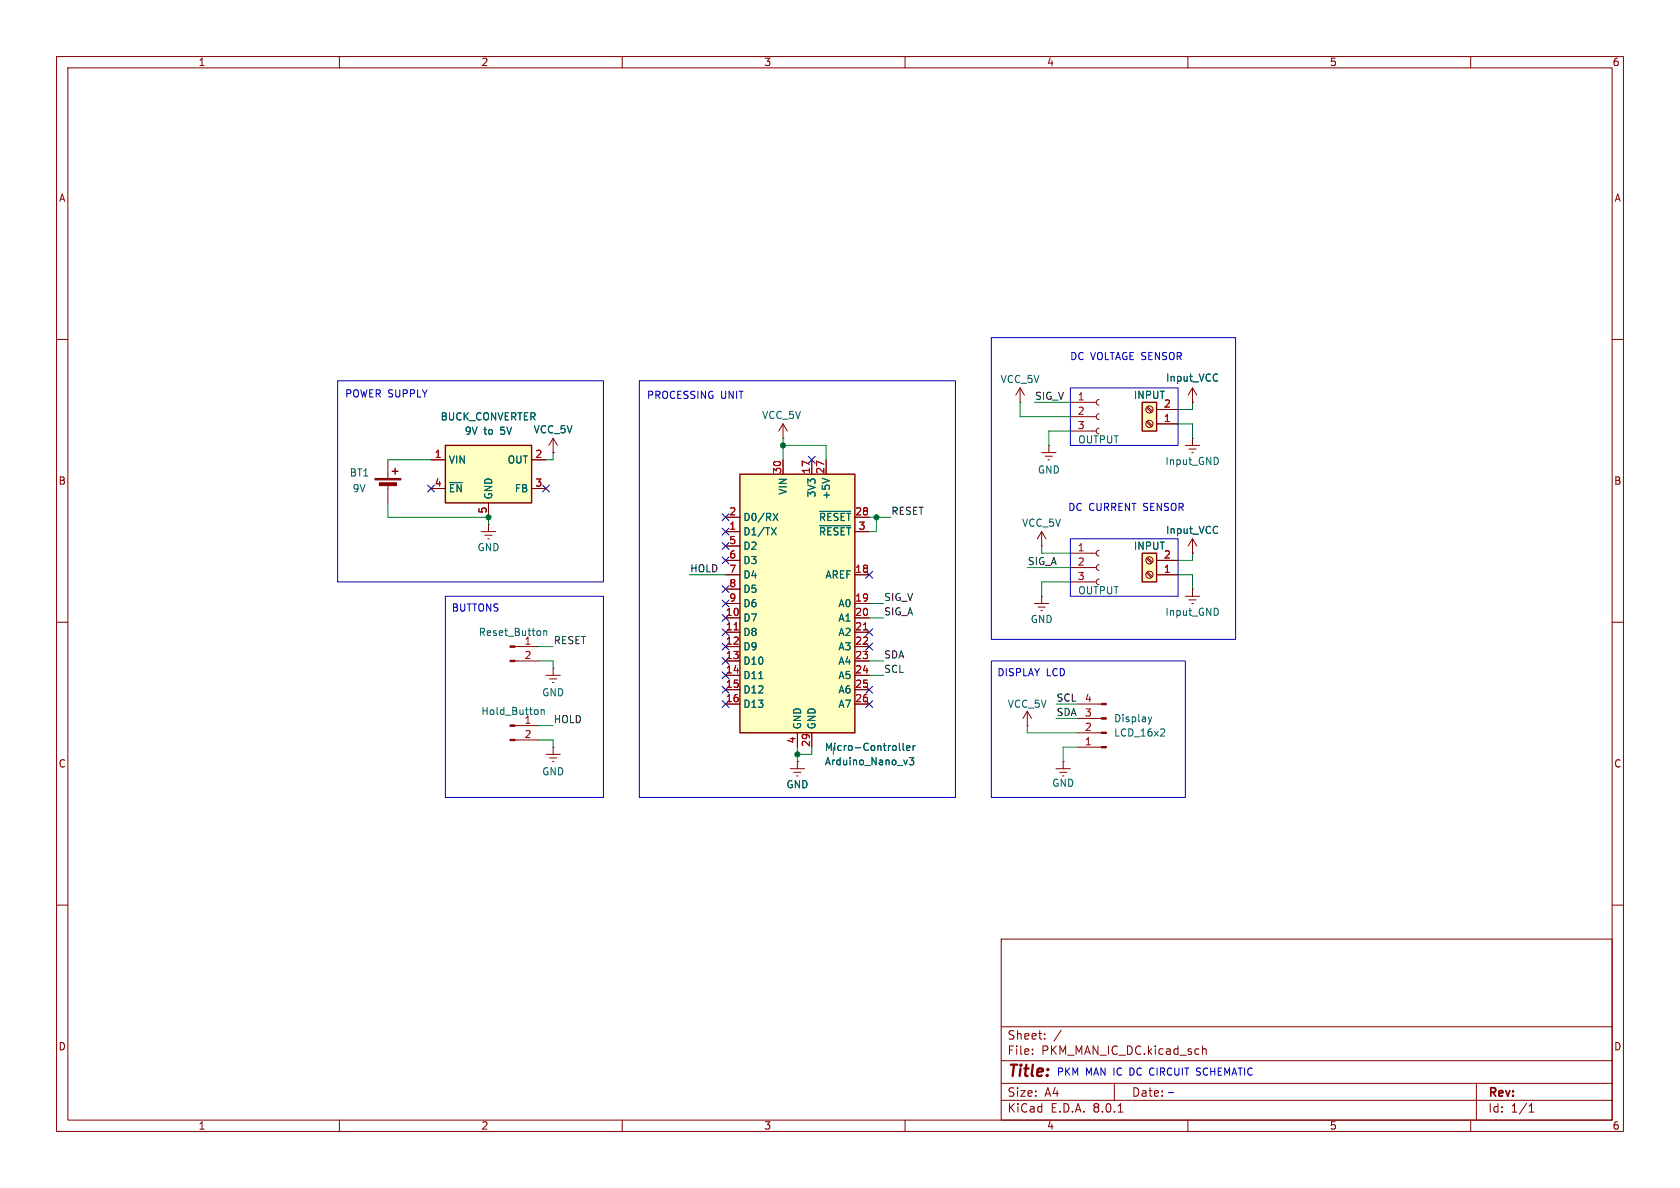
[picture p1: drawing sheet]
<svg xmlns="http://www.w3.org/2000/svg" width="297mm" height="210mm" viewBox="0 0 297 210" stroke-linecap="round" stroke-linejoin="round" font-family="sans-serif">
<g fill="none" stroke="#840000" stroke-width=".18">
<path d="M10 10h277v190h-277zM12 12h273v186h-273zM60 10v2M110 10v2M160 10v2M210 10v2M260 10v2M10 60h2M285 60h2M138.4 77.5h.1M138.4 74.9l-.7 1.3M138.4 74.9v2.6"/>
<path d="M138.4 74.9l.8 1.3M210.8 71.1h.1M210.8 68.6v2.5M210.8 68.6l-.7 1.3M210.8 68.6l.8 1.3M68.6 81.3v3.3M68.6 85.6v3.3M184.1 96.5h.1M184.1 94l-.7 1.3M184.1 94v2.5M184.1 94l.8 1.3M210.8 97.8h.1"/>
<path d="M210.8 95.3l-.7 1.2M210.8 95.3v2.5M210.8 95.3l.8 1.2M10 110h2M182.9 106.7h2.5M183.5 107.3h1.3M184 108h.3M184.1 105.4h.1M184.1 105.4v1.3M285 110h2M181.6 128.3h.1M181.6 125.7l-.8 1.3"/>
<path d="M181.6 125.7v2.6M181.6 125.7l.8 1.3M10 160h2M285 160h2M177 166h108v32h-108zM60 198v2M110 198v2M160 198v2M177 194.5h108M177 191.5h108M177 187.5h108M177 181.5h108"/>
<path d="M182.5 186.3v.1M182.5 185.5v.1M184.7 183.6v.1M184.7 182.8v.1M187.6 182.1l-1.3 2M197 191.5v3M197.7 196.6h.8M210 198v2M212.6 184.9v1.5M212.6 185.5l.2-.1 .4 .1v.9M260 198v2M261 191.5v6.5"/>
<path d="M270.3 196.6h.9M270.3 195.5l.4-.4v1.5"/>
</g>
<g fill="#840000" stroke="#840000" stroke-width=".18">
<path d="M66.3 84.6h4.6v.2h-4.6z"/>
<path d="M67.1 85.3h3v.6h-3z"/>
</g>
<path d="M69.3 83.3h1.1M69.8 82.8v1" fill="none" stroke="#840000" stroke-width=".25"/>
<path d="M215.2 66.2h.1M215.3 67.3h-.1M215.2 93.1l.1 .1M215.3 94.2h-.1" fill="none" stroke="#006464" stroke-width=".18"/>
<path d="M130.8 83.8h20.3v45.7h-20.3z" fill="#ffffc2"/>
<path d="M130.8 83.8h20.3v45.7h-20.3z" fill="none" stroke="#840000" stroke-width=".25"/>
<g fill="none" stroke="#840000" stroke-width=".18">
<path d="M180.3 71.1h.1M180.3 68.6l-.7 1.3M180.3 68.6v2.5M180.3 68.6l.8 1.3M185.4 78.7h.1M185.4 78.7v1.3M189.2 76.2h4.6M189.2 73.7h4.6M189.2 71.1h4.6M194.3 75.7l-.3 .1-.2 .4 .2 .4 .3 .1M194.3 73.2l-.3 .1-.2 .4 .2 .3 .3 .2M194.3 70.6l-.3 .2-.2 .3 .2 .4 .3 .1"/>
<path d="M209.5 78.7h2.6M210.2 79.4h1.3M210.8 77.5h.1M210.8 77.5v1.2M128.3 94h2.5M128.3 91.4h2.5M128.3 96.5h2.5M128.3 99.1h2.5M138.4 81.3v2.5M143.5 81.3v2.5M146 81.3v2.5M151.1 94h2.6"/>
<path d="M151.1 91.4h2.6M184.1 80h2.6M184.8 80.6h1.3M185.3 81.3h.2M189.2 97.8h4.6M194.3 99.8l-.3 .2-.2 .3 .2 .4 .3 .1M194.3 97.3l-.3 .1-.2 .4 .2 .3 .3 .2M210.7 80h.2M128.3 109.2h2.5M128.3 111.8h2.5M128.3 114.3h2.5M128.3 116.8h2.5"/>
<path d="M128.3 119.4h2.5M128.3 101.6h2.5M128.3 106.7h2.5M128.3 104.1h2.5M151.1 109.2h2.6M151.1 111.8h2.6M151.1 114.3h2.6M151.1 116.8h2.6M151.1 119.4h2.6M151.1 101.6h2.6M151.1 106.7h2.6M189.2 102.9h4.6"/>
<path d="M189.2 100.3h4.6M194.3 102.4l-.3 .1-.2 .4 .2 .3 .3 .2M209.5 105.4h2.6M210.2 106h1.3M210.7 106.7h.2M210.8 104.1h.1M210.8 104.1v1.3M128.3 121.9h2.5M128.3 124.5h2.5M139.7 135.9h2.5M140.3 136.5h1.3M140.8 137.2h.3"/>
<path d="M141 134.6h.1M141 129.5v2.6M141 134.6v1.3M143.5 129.5v2.6M151.1 121.9h2.6M151.1 124.5h2.6"/>
</g>
<g fill="none" stroke="#006464" stroke-width=".18">
<path d="M136.4 93.3l.8 1.3M136.7 90.7l.8 1.3M137.2 93.3l-.8 1.3M137.5 90.7l-.8 1.3M144.9 90.4h5.5M144.9 92.9h5.5M145.4 84.5l1.2 .5M215.3 81l.1 .4-.1 .5M134.1 120h.8M215.3 107.7l.1 .4-.1 .5M159 131.4v1.1l.2 .2M159.7 131.4v1.1l.1 .2"/>
<path d="M160.3 132.2l.6-.1-.1-.2-.3-.1-.2 .2v.6h.5M160.8 133.9h.7l-.4 .5 .4 .1v.6l-.2 .1-.5-.1M161.4 131.8v.9M161.8 131.8l-.4 .3"/>
</g>
<path d="M129.8 111.3h.7M152.6 111.3h.8" fill="none" stroke="#a90000" stroke-width=".18"/>
<path d="M201.9 71.1h2.6v5.1h-2.6z" fill="#ffffc2"/>
<path d="M201.9 71.1h2.6v5.1h-2.6z" fill="none" stroke="#840000" stroke-width=".25"/>
<g fill="none" stroke="#840000" stroke-width=".18">
<path d="M97.8 77.5l-.8 1.2M97.8 77.5v2.5M97.8 77.5l.8 1.2M202.7 72.1l.9 .8M202.7 74.6l.9 .8M202.9 71.9l.8 .8M202.9 74.4l.8 .9M204.5 74.9h3.8M204.5 72.4h3.8M97.8 80h.1"/>
<circle cx="203.2" cy="72.4" r=".63"/>
<circle cx="203.2" cy="74.9" r=".63"/>
</g>
<path d="M78.7 78.7h15.3v10.2h-15.3z" fill="#ffffc2"/>
<path d="M78.7 78.7h15.3v10.2h-15.3z" fill="none" stroke="#840000" stroke-width=".25"/>
<g fill="none" stroke="#840000" stroke-width=".18">
<path d="M76.2 81.3h2.5M76.2 86.4h2.5M85.1 94h2.5M85.7 94.6h1.3M86.2 95.3h.3M86.4 92.7h.1M86.4 88.9v2.5M86.4 92.7v1.3M94 81.3h2.5M94 86.4h2.5M190.5 124.5h4.2M190.5 127h4.2"/>
<path d="M190.5 129.5h4.2M190.5 132.1h4.2"/>
</g>
<path d="M79.5 85.3h2.2M203 126.7l.3 .9M203.3 127.6l-.1 .3M203.6 126.7l-.3 .9M205.7 128.8l.2 .3v.3l-.8 .7h.8" fill="none" stroke="#006464" stroke-width=".18"/>
<g fill="#840000" stroke="#840000" stroke-width=".18">
<path d="M194.7 124.3h.9v.3h-.9z"/>
<path d="M194.7 126.9h.9v.2h-.9z"/>
<path d="M194.7 129.4h.9v.3h-.9z"/>
<path d="M194.7 132h.9v.2h-.9z"/>
</g>
<path d="M201.9 97.8h2.6v5.1h-2.6z" fill="#ffffc2"/>
<path d="M201.9 97.8h2.6v5.1h-2.6z" fill="none" stroke="#840000" stroke-width=".25"/>
<g fill="none" stroke="#840000" stroke-width=".18">
<path d="M204.5 74.9h3.8M204.5 72.4h3.8M210.8 71.1h.1M76.2 81.3h2.5M76.2 86.4h2.5M86.4 88.9v2.5M94 81.3h2.5M94 86.4h2.5M97.8 80h.1M128.3 99.1h2.5M128.3 94h2.5M128.3 91.4h2.5"/>
<path d="M128.3 96.5h2.5M138.4 81.3v2.5M143.5 81.3v2.5M146 81.3v2.5M151.1 94h2.6M151.1 91.4h2.6M202.7 98.7l.9 .9M202.9 98.6l.8 .8M204.5 99.1h3.8M210.8 97.8h.1M91 116.8h4.2M91 114.3h4.2"/>
<path d="M96.5 119.4h2.6M97.8 118.1h.1M97.8 118.1v1.3M128.3 101.6h2.5M128.3 119.4h2.5M128.3 116.8h2.5M128.3 114.3h2.5M128.3 109.2h2.5M128.3 111.8h2.5M128.3 106.7h2.5M128.3 104.1h2.5M151.1 101.6h2.6"/>
<path d="M151.1 119.4h2.6M151.1 116.8h2.6M151.1 114.3h2.6M151.1 109.2h2.6M151.1 111.8h2.6M151.1 106.7h2.6M202.7 101.3l.9 .8M202.9 101.1l.8 .8M204.5 101.6h3.8M91 130.8h4.2M91 128.3h4.2M96.5 133.4h2.6"/>
<path d="M97.2 134h1.2M97.2 120h1.2M97.7 134.6h.2M97.7 120.7h.2M97.8 132.1h.1M97.8 132.1v1.3M128.3 121.9h2.5M128.3 124.5h2.5M141 134.6h.1M141 129.5v2.6M143.5 129.5v2.6M151.1 121.9h2.6"/>
<path d="M151.1 124.5h2.6M186.7 135.9h2.5M187.3 136.5h1.3M187.8 137.2h.3M188 134.6h.1M188 134.6v1.3"/>
<circle cx="203.2" cy="99.1" r=".63"/>
<circle cx="203.2" cy="101.6" r=".63"/>
</g>
<g fill="#840000" stroke="#840000" stroke-width=".18">
<path d="M90.2 130.7h.8v.2h-.8z"/>
<path d="M90.2 128.1h.8v.3h-.8z"/>
<path d="M90.2 116.7h.8v.3h-.8z"/>
<path d="M90.2 114.2h.8v.2h-.8z"/>
</g>
<g fill="none" stroke="#006464" stroke-width=".18">
<path d="M215.2 66.2h.1M215.3 67.3h-.1M79.5 85.3h2.2M136.4 93.3l.8 1.3M136.7 90.7l.8 1.3M137.2 93.3l-.8 1.3M137.5 90.7l-.8 1.3M144.9 90.4h5.5M144.9 92.9h5.5M145.4 84.5l1.2 .5M215.2 93.1l.1 .1M215.3 94.2h-.1"/>
<path d="M96.1 111.5v.8M96.1 111.6l.2-.1 .3 .1 .1 .7M134.1 120h.8M95.7 125.5v.8M95.7 125.6l.2-.1h.3v.8M159 131.4v1.1l.2 .2M159.7 131.4v1.1l.1 .2M160.3 132.2l.6-.1-.1-.2-.3-.1-.2 .2v.6h.5M160.8 133.9h.7l-.4 .5 .4 .1v.6l-.2 .1-.5-.1M161.4 131.8v.9M161.8 131.8l-.4 .3"/>
</g>
<path d="M175.3 59.7h43.1v53.3h-43.1zM59.7 67.3h47v35.6h-47zM113 67.3h55.9v73.7h-55.9zM189.2 68.6h19.1v10.1h-19.1zM189.2 95.3h19.1v10.1h-19.1zM78.7 105.4h28v35.6h-28zM175.3 116.8h34.2v24.2h-34.2zM206.5 193.1h1M211.5 190l.2 .1M211.7 188.8l-.2 .2 .2 .4" fill="none" stroke="#0000c2" stroke-width=".18"/>
<g fill="none" stroke="#009600" stroke-width=".18">
<path d="M138.4 77.5v3.8M138.4 78.7h7.6v2.6M180.3 71.1v2.6h8.9M182.9 71.1h6.3M189.2 76.2h-3.8v2.5M208.3 74.9h2.5v2.6M210.8 71.1v1.3h-2.5M68.6 88.9v2.5h17.8v1.3M68.6 81.3h7.6M97.8 80v1.3h-1.3M153.7 91.4h3.8M154.9 91.4v2.6h-1.2"/>
<path d="M184.1 96.5v1.3h5.1M210.8 97.8v1.3h-2.5M95.2 116.8h2.6v1.3M95.2 114.3h2.6M121.9 101.6h6.4M153.7 106.7h2.5M153.7 109.2h2.5M153.7 116.8h2.5M153.7 119.4h2.5M181.6 100.3h7.6M189.2 102.9h-5.1v2.5M208.3 101.6h2.5v2.5"/>
<path d="M95.2 130.8h2.6v1.3M95.2 128.3h2.6M141 132.1v2.5M143.5 132.1v1.3h-2.5M181.6 128.3v1.2h8.9M186.7 124.5h3.8M186.7 127h3.8M190.5 132.1h-2.5v2.5"/>
</g>
<g fill="none" stroke="#000084" stroke-width=".18">
<path d="M75.6 85.8l1.2 1.2M76.8 85.8l-1.2 1.2M95.9 85.8l1.2 1.2M97.1 85.8l-1.2 1.2M127.7 95.9l1.2 1.2M127.7 93.4l1.2 1.2M127.7 90.8l1.2 1.2M127.7 98.5l1.2 1.2M128.9 95.9l-1.2 1.2M128.9 93.4l-1.2 1.2M128.9 90.8l-1.2 1.2M128.9 98.5l-1.2 1.2"/>
<path d="M142.9 80.7l1.2 1.2M144.1 80.7l-1.2 1.2M127.7 111.2l1.2 1.2M127.7 103.5l1.2 1.2M127.7 108.6l1.2 1.2M127.7 113.7l1.2 1.2M127.7 106.1l1.2 1.2M127.7 118.8l1.2 1.2M127.7 116.2l1.2 1.2M128.9 111.2l-1.2 1.2M128.9 103.5l-1.2 1.2M128.9 108.6l-1.2 1.2"/>
<path d="M128.9 113.7l-1.2 1.2M128.9 106.1l-1.2 1.2M128.9 118.8l-1.2 1.2M128.9 116.2l-1.2 1.2M153.1 101l1.2 1.2M153.1 111.2l1.2 1.2M153.1 113.7l1.2 1.2M154.3 101l-1.2 1.2M154.3 111.2l-1.2 1.2M154.3 113.7l-1.2 1.2M127.7 121.3l1.2 1.2M127.7 123.9l1.2 1.2"/>
<path d="M128.9 121.3l-1.2 1.2M128.9 123.9l-1.2 1.2M153.1 123.9l1.2 1.2M153.1 121.3l1.2 1.2M154.3 123.9l-1.2 1.2M154.3 121.3l-1.2 1.2"/>
</g>
<path d="M129.8 111.3h.7M152.6 111.3h.8" fill="none" stroke="#a90000" stroke-width=".18"/>
<g fill="#009600" stroke="#009600" stroke-width=".18">
<circle cx="154.9" cy="91.4" r=".46"/>
<circle cx="141" cy="133.4" r=".46"/>
<circle cx="138.4" cy="78.7" r=".46"/>
<circle cx="86.4" cy="91.4" r=".46"/>
</g>
<text font-size="2.8" fill="#840000" x="178" y="190.9">Title:</text>
<g font-size="2.1" fill="#840000">
<text x="178" y="184">Sheet:</text>
<text x="178" y="186.7">File:</text>
<text x="184.1" y="186.7">PKM_MAN_IC_DC.kicad_sch</text>
<text x="178" y="196.9">KiCad</text>
<text x="178" y="194.1">Size:</text>
<text x="184.7" y="194.1">A4</text>
<text x="185.7" y="196.9">E.D.A.</text>
<text x="193.3" y="196.9">8.0.1</text>
<text x="200" y="194.1">Date:</text>
<text x="263" y="194.3">Rev:</text>
<text x="263" y="196.9">Id:</text>
<text x="267.1" y="196.9">1/1</text>
</g>
<g font-size="1.8" fill="#840000">
<text x="35" y="11.9">1</text>
<text x="85" y="11.9">2</text>
<text x="135" y="11.9">3</text>
<text x="185" y="11.9">4</text>
<text x="235" y="11.9">5</text>
<text x="285" y="11.9">6</text>
<text x="10.3" y="35.9">A</text>
<text x="285.3" y="35.9">A</text>
<text x="10.3" y="85.9">B</text>
<text x="285.3" y="85.9">B</text>
<text x="10.3" y="135.9">C</text>
<text x="285.3" y="135.9">C</text>
<text x="10.3" y="185.9">D</text>
<text x="285.3" y="185.9">D</text>
<text x="35" y="199.9">1</text>
<text x="85" y="199.9">2</text>
<text x="135" y="199.9">3</text>
<text x="185" y="199.9">4</text>
<text x="235" y="199.9">5</text>
<text x="285" y="199.9">6</text>
</g>
<g font-size="1.8" fill="#0000c2">
<text x="189.1" y="63.9">DC VOLTAGE SENSOR</text>
<text x="60.9" y="70.5">POWER SUPPLY</text>
<text x="114.3" y="70.7">PROCESSING</text>
<text x="127.4" y="70.7">UNIT</text>
<text x="188.8" y="90.5">DC CURRENT SENSOR</text>
<text x="79.8" y="108.3">BUTTONS</text>
<text x="176.2" y="119.7">DISPLAY</text>
<text x="185" y="119.7">LCD</text>
<text x="186.7" y="190.4">PKM</text>
<text x="191.9" y="190.4">MAN IC</text>
<text x="200" y="190.4">DC CIRCUIT</text>
<text x="212.2" y="190.4">SCHEMATIC</text>
</g>
<g font-size="1.8" fill="#006464">
<text x="176.8" y="67.9">VCC_5V</text>
<text x="200.3" y="70.7">INPUT</text>
<text x="206" y="67.7">Input_VCC</text>
<text x="77.8" y="74.5">BUCK_CONVERTER</text>
<text x="82.1" y="77.1">9V</text>
<text x="85.5" y="77.1">to</text>
<text x="88.6" y="77.1">5V</text>
<text x="94.2" y="76.8">VCC_5V</text>
<text x="134.6" y="74.3">VCC_5V</text>
<text x="79.2" y="82.1">VIN</text>
<text x="89.6" y="82.1">OUT</text>
<text x="183.4" y="83.9">GND</text>
<text x="190.5" y="78.6">OUTPUT</text>
<text x="205.9" y="82.4">Input_GND</text>
<text x="61.7" y="84.4">BT1</text>
<text x="62.2" y="87.2">9V</text>
<text x="79.2" y="87.2">~{EN}</text>
<text x="87.2" y="88.4" transform="rotate(-90 87.2 88.4)">GND</text>
<text x="90.9" y="87.2">FB</text>
<text x="139.3" y="87.6" transform="rotate(-90 139.3 87.6)">VIN</text>
<text x="144.4" y="88" transform="rotate(-90 144.4 88)">3V3</text>
<text x="146.9" y="88.4" transform="rotate(-90 146.9 88.4)">+5V</text>
<text x="131.3" y="94.8">D1/TX</text>
<text x="131.3" y="92.3">D0/RX</text>
<text x="144.7" y="92.3">~{RESET}</text>
<text x="144.7" y="94.8">~{RESET}</text>
<text x="180.6" y="93.3">VCC_5V</text>
<text x="206" y="94.6">Input_VCC</text>
<text x="84.3" y="97.6">GND</text>
<text x="131.3" y="97.4">D2</text>
<text x="131.3" y="99.9">D3</text>
<text x="200.3" y="97.4">INPUT</text>
<text x="131.3" y="102.5">D4</text>
<text x="131.3" y="105">D5</text>
<text x="131.3" y="107.5">D6</text>
<text x="145.8" y="102.5">AREF</text>
<text x="148.1" y="107.5">A0</text>
<text x="190.5" y="105.3">OUTPUT</text>
<text x="84.5" y="112.6">Reset_Button</text>
<text x="131.3" y="110.1">D7</text>
<text x="131.3" y="112.6">D8</text>
<text x="148.1" y="110.1">A1</text>
<text x="148.1" y="112.6">A2</text>
<text x="182.1" y="110.3">GND</text>
<text x="205.9" y="109.1">Input_GND</text>
<text x="92.6" y="114">1</text>
<text x="131.3" y="115.2">D9</text>
<text x="131.3" y="117.7">D10</text>
<text x="148.1" y="115.2">A3</text>
<text x="148.1" y="117.7">A4</text>
<text x="95.8" y="123.3">GND</text>
<text x="131.3" y="120.2">D11</text>
<text x="131.3" y="122.8">D12</text>
<text x="131.3" y="125.3">D13</text>
<text x="148.1" y="120.2">A5</text>
<text x="148.1" y="122.8">A6</text>
<text x="148.1" y="125.3">A7</text>
<text x="178.1" y="125.3">VCC_5V</text>
<text x="85" y="126.6">Hold_Button</text>
<text x="92.6" y="128">1</text>
<text x="141.8" y="129" transform="rotate(-90 141.8 129)">GND</text>
<text x="144.4" y="129" transform="rotate(-90 144.4 129)">GND</text>
<text x="196.9" y="127.9">Display</text>
<text x="196.9" y="130.4">LCD_16x2</text>
<text x="95.8" y="137.3">GND</text>
<text x="145.7" y="132.9">Micro-Controller</text>
<text x="145.7" y="135.5">Arduino_Nano_v3</text>
<text x="138.9" y="139.5">GND</text>
<text x="185.9" y="139.3">GND</text>
</g>
<g font-size="1.8" fill="#0f0f0f">
<text x="182.9" y="70.8">SIG_V</text>
<text x="157.5" y="91.1">RESET</text>
<text x="121.9" y="101.3">HOLD</text>
<text x="181.6" y="100">SIG_A</text>
<text x="156.2" y="106.3">SIG_V</text>
<text x="97.8" y="114">RESET</text>
<text x="156.2" y="108.9">SIG_A</text>
<text x="156.2" y="119">SCL</text>
<text x="156.2" y="116.5">SDA</text>
<text x="186.7" y="124.1">SCL</text>
<text x="97.8" y="127.9">HOLD</text>
<text x="186.7" y="126.7">SDA</text>
</g>
<g font-size="1.8" fill="#a90000">
<text x="190.4" y="70.9">1</text>
<text x="190.4" y="73.4">2</text>
<text x="190.4" y="75.9">3</text>
<text x="205.7" y="74.7">1</text>
<text x="205.7" y="72.1">2</text>
<text x="76.8" y="81">1</text>
<text x="94.5" y="81">2</text>
<text x="138.2" y="83.9" transform="rotate(-90 138.2 83.9)">30</text>
<text x="143.3" y="83.9" transform="rotate(-90 143.3 83.9)">17</text>
<text x="145.8" y="83.9" transform="rotate(-90 145.8 83.9)">27</text>
<text x="76.8" y="86.1">4</text>
<text x="94.5" y="86.1">3</text>
<text x="86.1" y="90.9" transform="rotate(-90 86.1 90.9)">5</text>
<text x="128.8" y="93.7">1</text>
<text x="128.8" y="91.2">2</text>
<text x="151.1" y="91.2">28</text>
<text x="151.7" y="93.7">3</text>
<text x="128.8" y="96.3">5</text>
<text x="128.8" y="98.8">6</text>
<text x="128.8" y="101.3">7</text>
<text x="151.1" y="101.3">18</text>
<text x="190.4" y="97.5">1</text>
<text x="190.4" y="100.1">2</text>
<text x="205.7" y="101.3">1</text>
<text x="205.7" y="98.8">2</text>
<text x="128.8" y="103.9">8</text>
<text x="128.8" y="106.4">9</text>
<text x="151.1" y="106.4">19</text>
<text x="190.4" y="102.6">3</text>
<text x="128.2" y="109">10</text>
<text x="128.2" y="111.5">11</text>
<text x="151.1" y="109">20</text>
<text x="151.1" y="111.5">21</text>
<text x="92.6" y="116.6">2</text>
<text x="128.2" y="114">12</text>
<text x="128.2" y="116.6">13</text>
<text x="128.2" y="119.1">14</text>
<text x="151.1" y="114">22</text>
<text x="151.1" y="116.6">23</text>
<text x="151.1" y="119.1">24</text>
<text x="128.2" y="121.7">15</text>
<text x="128.2" y="124.2">16</text>
<text x="151.1" y="121.7">25</text>
<text x="151.1" y="124.2">26</text>
<text x="191.7" y="124.2">4</text>
<text x="92.6" y="130.6">2</text>
<text x="140.7" y="131.5" transform="rotate(-90 140.7 131.5)">4</text>
<text x="191.7" y="131.8">1</text>
<text x="191.7" y="129.3">2</text>
<text x="191.7" y="126.7">3</text>
<text x="143.3" y="132.1" transform="rotate(-90 143.3 132.1)">29</text>
</g>
</svg>
